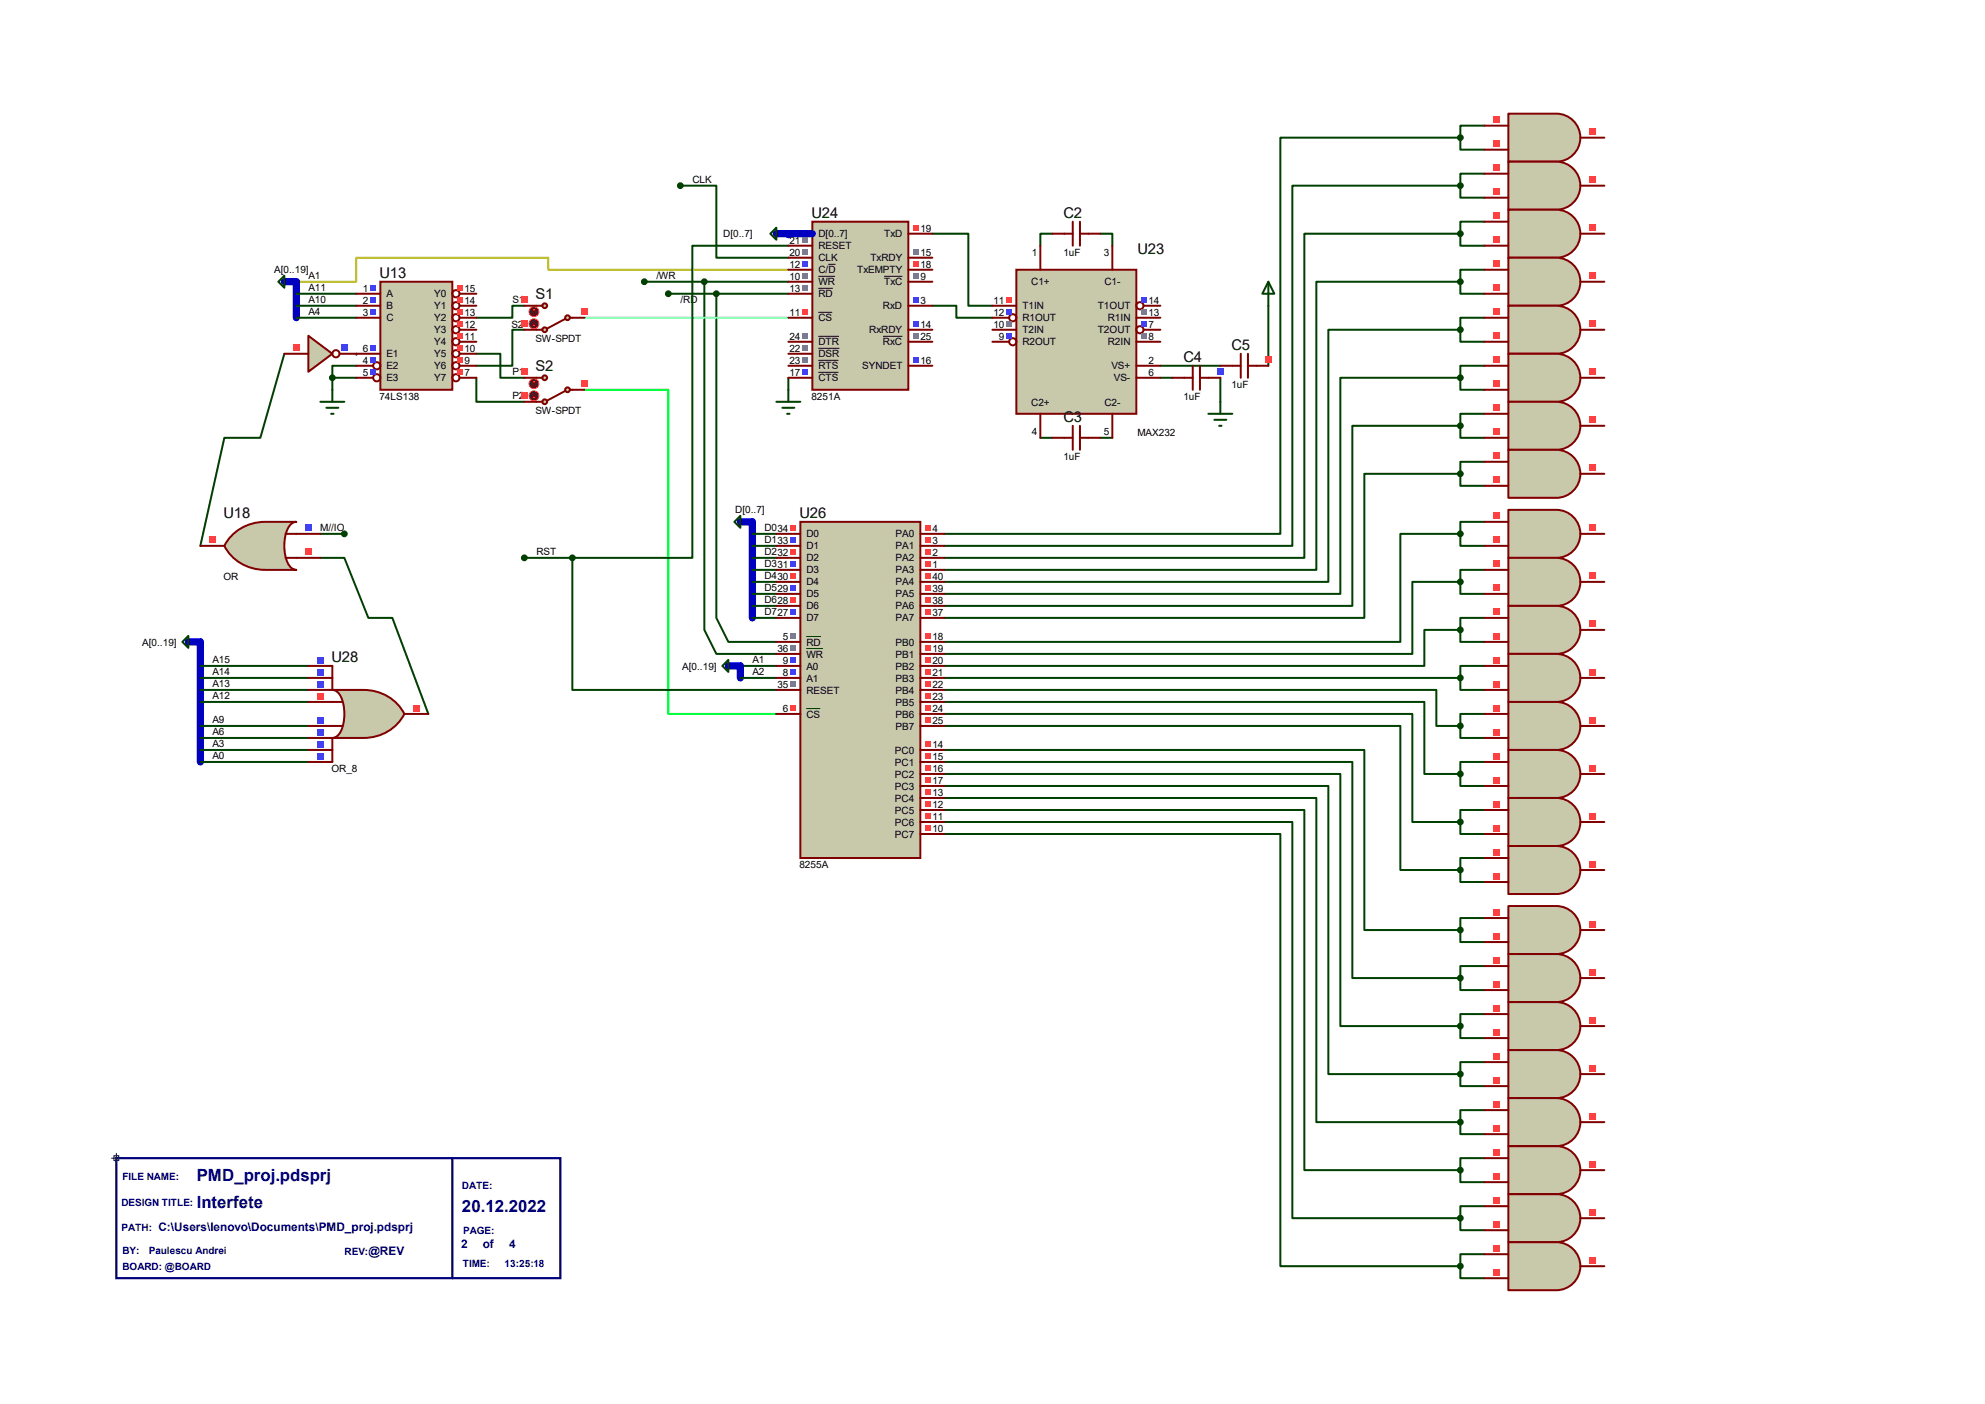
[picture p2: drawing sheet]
<svg xmlns="http://www.w3.org/2000/svg" width="420mm" height="297mm" viewBox="0 0 420 297" stroke-linecap="round" stroke-linejoin="round" font-family="sans-serif">
<path d="M62.7 59.6v7.6M42.4 148.5v5.1" fill="none" stroke="#0000c0" stroke-width="1.5"/>
<circle cx="166.9" cy="49.4" r=".76" fill="#0000c0"/>
<path d="M159.2 110.4v20.3M42.4 135.8v12.7M42.4 153.6v7.6M156.7 140.9v2.5" fill="none" stroke="#0000c0" stroke-width="1.5"/>
<g fill="none" stroke="#004000" stroke-width=".42">
<path d="M222.7 49.4h-2.5v2.6M232.9 49.4h2.5v2.6M220.2 92.6h2.5M232.9 92.6h2.5M159.2 112.9h5.1M159.2 115.5h5.1M159.2 118h5.1M159.2 130.7h5.1M159.2 128.2h5.1M159.2 125.6h5.1M159.2 123.1h5.1M159.2 120.6h5.1"/>
<path d="M156.7 143.4h7.6"/>
</g>
<circle cx="156.7" cy="140.9" r=".21" fill="#004000"/>
<g fill="none" stroke="#004000" stroke-width=".42">
<path d="M136.4 59.6h30.5M149.1 59.6v73.7l2.5 5h12.7M197.3 49.4h7.7v15.3h5M141.5 62.1h25.4M151.6 62.1v68.6l2.6 5.1h10.1M166.9 79.9v2.6M197.3 64.7h5.1v2.5h7.6M245.6 79.9h2.5M245.6 77.4h12.7M258.3 79.9v5.1M268.5 64.7v12.7M67.8 118h5.1l5.1 12.7h5l7.7 20.3"/>
<path d="M67.8 112.9h5.1M42.4 140.9h22.9M42.4 143.4h22.9M42.4 146h22.9M42.4 148.5h22.9M42.4 153.6h22.9M42.4 156.1h22.9M42.4 158.7h22.9M156.7 140.9h7.6M42.4 161.2h22.9"/>
</g>
<path d="M123.7 67.2h43.2" fill="none" stroke="#0ff" stroke-width=".42"/>
<path d="M123.7 82.5h17.8v68.5h22.8" fill="none" stroke="#0f0" stroke-width=".42"/>
<circle cx="62.7" cy="59.6" r=".21" fill="#004000"/>
<path d="M166.9 57.1h-50.8v-2.6h-40.7v5.1h-12.7" fill="none" stroke="#c0c000" stroke-width=".42"/>
<g fill="none" stroke="#004000" stroke-width=".42">
<path d="M309.1 29.1h-38.1v83.8h-71.1M309.1 29.1v2.6h5.1M309.1 39.3h-35.6v76.2h-73.6M309.1 39.3v2.5h5.1M314.2 26.6h-5.1v2.5M314.2 36.7h-5.1v2.6M309.1 49.4h-33v68.6h-76.2M309.1 49.4v2.6h5.1M309.1 59.6h-30.5v61h-78.7M309.1 59.6v2.5h5.1M314.2 46.9h-5.1v2.5M314.2 57.1h-5.1v2.5"/>
<path d="M60.2 74.8l-5.1 17.8h-7.6l-5.1 22.9M62.7 62.1h12.7M62.7 64.7h12.7M62.7 67.2h12.7M309.1 69.8h-27.9v53.3h-81.3M309.1 69.8v2.5h5.1M309.1 79.9h-25.4v45.7h-83.8M309.1 79.9v2.6h5.1M314.2 67.2h-5.1v2.6M314.2 77.4h-5.1v2.5M309.1 90.1h-22.9v38.1h-86.3M309.1 90.1v2.5h5.1"/>
<path d="M314.2 87.5h-5.1v2.6M314.2 97.7h-5.1v2.5M309.1 100.2h-20.3v30.5h-88.9M309.1 100.2v2.6h5.1M309.1 112.9h-12.7v22.9h-96.5M309.1 112.9v2.6h5.1M314.2 110.4h-5.1v2.5M309.1 123.1h-10.2v15.2h-99M309.1 123.1v2.5h5.1M309.1 133.3h-7.6v7.6h-101.6M309.1 133.3v2.5h5.1M314.2 120.6h-5.1v2.5"/>
<path d="M314.2 130.7h-5.1v2.6M199.9 146h104.1v7.6h5.1M199.9 148.5h101.6v15.2h7.6M199.9 151h99v22.9h10.2M199.9 153.6h96.5v30.5h12.7M199.9 158.7h88.9v38.1h20.3M199.9 143.4h109.2M309.1 143.4v2.6h5.1M309.1 153.6v2.5h5.1M314.2 140.9h-5.1v2.5M314.2 151h-5.1v2.6M199.9 161.2h86.3v45.7h22.9"/>
<path d="M199.9 163.7h83.8v53.4h25.4M199.9 166.3h81.3v60.9h27.9M199.9 168.8h78.7v68.6h30.5M199.9 171.4h76.2v76.2h33M199.9 173.9h73.6v83.8h35.6M199.9 176.4h71.1v91.5h38.1M309.1 163.7v2.6h5.1M309.1 173.9v2.5h5.1M314.2 161.2h-5.1v2.5M314.2 171.4h-5.1v2.5M309.1 184.1v2.5h5.1M309.1 196.8v2.5h5.1"/>
<path d="M314.2 181.5h-5.1v2.6M314.2 194.2h-5.1v2.6M309.1 206.9v2.6h5.1M309.1 217.1v2.5h5.1M314.2 204.4h-5.1v2.5M314.2 214.5h-5.1v2.6M309.1 227.2v2.6h5.1M309.1 237.4v2.5h5.1M314.2 224.7h-5.1v2.5M314.2 234.9h-5.1v2.5M309.1 247.6v2.5h5.1M309.1 257.7v2.6h5.1"/>
<path d="M314.2 245h-5.1v2.6M314.2 255.2h-5.1v2.5M309.1 267.9v2.5h5.1M314.2 265.3h-5.1v2.6"/>
</g>
<circle cx="75.4" cy="74.8" r=".21" fill="#004000"/>
<path d="M144 39.3h7.6v15.2h15.3M166.9 52h-20.4v66h-25.4M70.3 79.9h5.1M70.3 79.9v2.6M75.4 77.4h-5.1v2.5M100.8 74.8h5.1v5.1h5.1M100.8 79.9v5.1h10.2M111 64.7h-2.6v2.5h-7.6M111 69.8h-2.6v7.6h-7.6M111 118h10.1M121.1 118v28h43.2" fill="none" stroke="#004000" stroke-width=".42"/>
<path d="M215.1 57.1h25.4v30.4h-25.4z" fill="#c8c8aa"/>
<g fill="none" stroke="#800000" stroke-width=".42">
<path d="M215.1 57.1h25.4v30.4h-25.4zM220.2 52v5.1M235.4 52v5.1M210 64.7h5.1M210 67.2h3.6M210 69.8h5.1M210 72.3h3.6M240.5 67.2h5.1M240.5 72.3h5.1M240.5 77.4h5.1M240.5 79.9h5.1M242.1 64.7h3.5"/>
<path d="M242.1 69.8h3.5M220.2 87.5v5.1M235.4 87.5v5.1"/>
<circle cx="214.4" cy="72.3" r=".76"/>
<circle cx="214.4" cy="67.2" r=".76"/>
<circle cx="241.3" cy="64.7" r=".76"/>
<circle cx="241.3" cy="69.8" r=".76"/>
</g>
<path d="M213 62.9h1v1.1h-1z" fill="#ff4040"/>
<path d="M213 65.4h1v1.1h-1z" fill="#4040ff"/>
<path d="M213 68h1v1h-1z" fill="#808080"/>
<g fill="#4040ff">
<path d="M213 70.5h1v1.1h-1z"/>
<path d="M241.7 62.9h1v1.1h-1z"/>
</g>
<path d="M241.7 65.4h1v1.1h-1z" fill="#808080"/>
<path d="M241.7 68h1v1h-1z" fill="#4040ff"/>
<path d="M241.7 70.5h1v1.1h-1z" fill="#808080"/>
<path d="M222.7 49.4h4.4M227.1 46.9v5.1M228.6 46.9v5.1M228.6 49.4h4.3M222.7 92.6h4.4M227.1 90.1v5.1M228.6 90.1v5.1M228.6 92.6h4.3" fill="none" stroke="#800000" stroke-width=".42"/>
<path d="M164.3 85h5.1M165.6 86.3h2.5M166.6 87.5h.5M166.9 82.5v2.5" fill="none" stroke="#004000" stroke-width=".42"/>
<path d="M169.4 110.4h25.4v71.1h-25.4z" fill="#c8c8aa"/>
<g fill="none" stroke="#800000" stroke-width=".42">
<path d="M164.3 112.9h5.1M164.3 115.5h5.1M164.3 118h5.1M169.4 110.4h25.4v71.1h-25.4zM194.8 112.9h5.1M194.8 115.5h5.1M194.8 118h5.1M164.3 120.6h5.1M164.3 123.1h5.1M164.3 125.6h5.1M164.3 128.2h5.1M164.3 130.7h5.1"/>
<path d="M164.3 135.8h5.1M164.3 138.3h5.1M194.8 120.6h5.1M194.8 123.1h5.1M194.8 125.6h5.1M194.8 128.2h5.1M194.8 130.7h5.1M194.8 135.8h5.1M194.8 138.3h5.1M164.3 140.9h5.1M164.3 143.4h5.1M164.3 146h5.1"/>
<path d="M164.3 151h5.1M194.8 140.9h5.1M194.8 143.4h5.1M194.8 146h5.1M194.8 151h5.1M194.8 148.5h5.1M194.8 153.6h5.1M194.8 158.7h5.1M194.8 161.2h5.1M194.8 163.7h5.1M194.8 166.3h5.1M194.8 168.8h5.1"/>
<path d="M194.8 171.4h5.1M194.8 173.9h5.1M194.8 176.4h5.1"/>
</g>
<path d="M170.7 134.7h3M170.7 137.2h3.5M170.7 149.9h2.9" fill="none" stroke="#000" stroke-width=".21"/>
<path d="M167.2 111.2h1.1v1h-1.1z" fill="#ff4040"/>
<path d="M167.2 113.7h1.1v1.1h-1.1z" fill="#4040ff"/>
<path d="M167.2 116.2h1.1v1.1h-1.1z" fill="#ff4040"/>
<path d="M167.2 118.8h1.1v1h-1.1z" fill="#4040ff"/>
<path d="M167.2 121.3h1.1v1.1h-1.1z" fill="#ff4040"/>
<path d="M167.2 123.9h1.1v1h-1.1z" fill="#4040ff"/>
<path d="M167.2 126.4h1.1v1.1h-1.1z" fill="#ff4040"/>
<path d="M167.2 128.9h1.1v1.1h-1.1z" fill="#4040ff"/>
<g fill="#808080">
<path d="M167.2 134h1.1v1.1h-1.1z"/>
<path d="M167.2 136.6h1.1v1h-1.1z"/>
</g>
<g fill="#4040ff">
<path d="M167.2 139.1h1.1v1.1h-1.1z"/>
<path d="M167.2 141.6h1.1v1.1h-1.1z"/>
</g>
<path d="M167.2 144.2h1.1v1h-1.1z" fill="#808080"/>
<g fill="#ff4040">
<path d="M167.2 149.3h1.1v1h-1.1z"/>
<path d="M195.9 111.2h1.1v1h-1.1z"/>
<path d="M195.9 113.7h1.1v1.1h-1.1z"/>
<path d="M195.9 116.2h1.1v1.1h-1.1z"/>
<path d="M195.9 118.8h1.1v1h-1.1z"/>
<path d="M195.9 121.3h1.1v1.1h-1.1z"/>
<path d="M195.9 123.9h1.1v1h-1.1z"/>
<path d="M195.9 126.4h1.1v1.1h-1.1z"/>
<path d="M195.9 128.9h1.1v1.1h-1.1z"/>
<path d="M195.9 134h1.1v1.1h-1.1z"/>
<path d="M195.9 136.6h1.1v1h-1.1z"/>
<path d="M195.9 139.1h1.1v1.1h-1.1z"/>
<path d="M195.9 141.6h1.1v1.1h-1.1z"/>
<path d="M195.9 144.2h1.1v1h-1.1z"/>
<path d="M195.9 146.7h1.1v1.1h-1.1z"/>
<path d="M195.9 149.3h1.1v1h-1.1z"/>
<path d="M195.9 151.8h1.1v1.1h-1.1z"/>
<path d="M195.9 156.9h1.1v1h-1.1z"/>
<path d="M195.9 159.4h1.1v1.1h-1.1z"/>
<path d="M195.9 162h1.1v1h-1.1z"/>
<path d="M195.9 164.5h1.1v1.1h-1.1z"/>
<path d="M195.9 167h1.1v1.1h-1.1z"/>
<path d="M195.9 169.6h1.1v1h-1.1z"/>
<path d="M195.9 172.1h1.1v1.1h-1.1z"/>
<path d="M195.9 174.7h1.1v1h-1.1z"/>
</g>
<path d="M156.7 110.4h2.5M154.2 140.9h2.5" fill="none" stroke="#0000c0" stroke-width="1.5"/>
<path d="M155.4 110.4l1.3-1.3v2.6zM152.9 140.9l1.3-1.3v2.6z" fill="none" stroke="#004000" stroke-width=".42"/>
<path d="M70.3 148.5h2.3M70.3 153.6h2.3M70.3 140.9v5.1M70.3 156.1v5.1" fill="none" stroke="#800000" stroke-width=".42"/>
<path d="M70.3 146h6.7a9.5 9.5 0 0 1 8.6 5 9.5 9.5 0 0 1-8.6 5.1h-6.7a2.51 2.51 0 0 0 2.2-2.2 9.1 9.1 0 0 0-.7-7.1l-.9-.7z" fill="#c8c8aa"/>
<path d="M65.3 140.9h5M65.3 143.4h5M65.3 146h5M65.3 148.5h5M65.3 153.6h5M65.3 156.1h5M65.3 158.7h5M70.3 146h6.7a9.5 9.5 0 0 1 8.6 5 9.5 9.5 0 0 1-8.6 5.1h-6.7a2.51 2.51 0 0 0 2.2-2.2 9.1 9.1 0 0 0-.7-7.1l-.9-.7zM85.6 151h5.1M65.3 161.2h5" fill="none" stroke="#800000" stroke-width=".42"/>
<g fill="#4040ff">
<path d="M67.2 139h1.3v1.3h-1.3z"/>
<path d="M67.2 141.5h1.3v1.3h-1.3z"/>
<path d="M67.2 144.1h1.3v1.3h-1.3z"/>
</g>
<g fill="#ff4040">
<path d="M87.5 149.1h1.3v1.4h-1.3z"/>
<path d="M67.2 146.6h1.3v1.3h-1.3z"/>
</g>
<g fill="#4040ff">
<path d="M67.2 151.7h1.3v1.3h-1.3z"/>
<path d="M67.2 154.2h1.3v1.3h-1.3z"/>
<path d="M67.2 156.8h1.3v1.3h-1.3z"/>
<path d="M67.2 159.3h1.3v1.3h-1.3z"/>
</g>
<path d="M164.3 49.4h2.6M39.9 135.8h2.5" fill="none" stroke="#0000c0" stroke-width="1.5"/>
<path d="M164.3 48.2v2.5l-1.2-1.3zM39.9 134.5v2.6l-1.3-1.3z" fill="none" stroke="#004000" stroke-width=".42"/>
<path d="M171.9 46.9h20.4v35.6h-20.4z" fill="#c8c8aa"/>
<g fill="none" stroke="#800000" stroke-width=".42">
<path d="M166.9 57.1h5M166.9 52h5M166.9 59.6h5M166.9 54.5h5M171.9 46.9h20.4v35.6h-20.4zM192.3 57.1h5M192.3 59.6h5M192.3 54.5h5M192.3 49.4h5M166.9 67.2h5M166.9 62.1h5M166.9 72.3h5"/>
<path d="M166.9 77.4h5M166.9 79.9h5M166.9 74.8h5M192.3 72.3h5M192.3 69.8h5M192.3 77.4h5M192.3 64.7h5"/>
</g>
<path d="M173.2 58.5h3.5M175.3 55.9h1.6M187.1 58.5h3.9M173.2 66.1h2.9M173.2 61h3.1M173.2 71.2h4.4M173.2 76.2h4.3M173.2 78.8h4.3M173.2 73.7h4.5M186.9 71.2h4.1" fill="none" stroke="#000" stroke-width=".21"/>
<path d="M166.9 49.4h5" fill="none" stroke="#0000c0" stroke-width="1.5"/>
<path d="M169.8 65.4h1v1.1h-1z" fill="#ff4040"/>
<path d="M169.8 55.3h1v1h-1z" fill="#4040ff"/>
<g fill="#808080">
<path d="M169.8 50.2h1v1.1h-1z"/>
<path d="M169.8 57.8h1v1.1h-1z"/>
<path d="M169.8 60.4h1v1h-1z"/>
<path d="M193.4 57.8h1.1v1.1h-1.1z"/>
<path d="M193.4 70.5h1.1v1.1h-1.1z"/>
</g>
<path d="M193.4 55.3h1.1v1h-1.1z" fill="#ff4040"/>
<path d="M169.8 52.7h1v1.1h-1z" fill="#808080"/>
<path d="M193.4 68h1.1v1h-1.1z" fill="#4040ff"/>
<g fill="#808080">
<path d="M169.8 75.6h1v1.1h-1z"/>
<path d="M169.8 70.5h1v1.1h-1z"/>
</g>
<path d="M193.4 62.9h1.1v1.1h-1.1z" fill="#4040ff"/>
<path d="M193.4 47.7h1.1v1h-1.1z" fill="#ff4040"/>
<path d="M169.8 78.1h1v1.1h-1z" fill="#4040ff"/>
<path d="M169.8 73.1h1v1h-1z" fill="#808080"/>
<path d="M193.4 75.6h1.1v1.1h-1.1z" fill="#4040ff"/>
<path d="M193.4 52.7h1.1v1.1h-1.1z" fill="#808080"/>
<path d="M49.3 113a9.8 9.8 0 0 1 6.8-2.6h6.6a2.51 2.51 0 0 0-2.1 2.3 9.1 9.1 0 0 0 .7 7l.9 .8 .5 .1h-6.6a9.5 9.5 0 0 1-8.6-5.1l.5-.9z" fill="#c8c8aa"/>
<path d="M42.4 115.5h5.1M49.3 113a9.8 9.8 0 0 1 6.8-2.6h6.6a2.51 2.51 0 0 0-2.1 2.3 9.1 9.1 0 0 0 .7 7l.9 .8 .5 .1h-6.6a9.5 9.5 0 0 1-8.6-5.1l.5-.9zM60.4 112.9h7.4M60.4 118h7.4" fill="none" stroke="#800000" stroke-width=".42"/>
<path d="M64.6 111h1.3v1.4h-1.3z" fill="#4040ff"/>
<g fill="#ff4040">
<path d="M64.6 116.1h1.3v1.3h-1.3z"/>
<path d="M44.3 113.6h1.3v1.3h-1.3z"/>
</g>
<circle cx="72.9" cy="112.9" r=".51" fill="#004000"/>
<g fill="none" stroke="#004000" stroke-width=".42">
<path d="M268.5 59.6l1.2 2.5h-2.5zM268.5 59.6v5.1M255.8 87.5h5M257 88.8h2.6M258.1 90.1h.5M258.3 85v2.5"/>
<circle cx="72.9" cy="112.9" r=".51"/>
</g>
<path d="M248.1 79.9h4.4M252.5 77.4v5.1M254 77.4v5.1M254 79.9h4.3" fill="none" stroke="#800000" stroke-width=".42"/>
<path d="M257.7 78h1.3v1.3h-1.3z" fill="#4040ff"/>
<path d="M258.3 77.4h4.3M262.6 74.8v5.1M264.1 74.8v5.1M264.1 77.4h4.4" fill="none" stroke="#800000" stroke-width=".42"/>
<path d="M267.8 75.5h1.3v1.3h-1.3z" fill="#ff4040"/>
<circle cx="136.4" cy="59.6" r=".51" fill="#004000"/>
<circle cx="136.4" cy="59.6" r=".51" fill="none" stroke="#004000" stroke-width=".42"/>
<circle cx="149.1" cy="59.6" r=".51" fill="#004000"/>
<circle cx="149.1" cy="59.6" r=".51" fill="none" stroke="#004000" stroke-width=".42"/>
<circle cx="141.5" cy="62.1" r=".51" fill="#004000"/>
<circle cx="141.5" cy="62.1" r=".51" fill="none" stroke="#004000" stroke-width=".42"/>
<circle cx="151.6" cy="62.1" r=".51" fill="#004000"/>
<g fill="none" stroke="#004000" stroke-width=".42">
<path d="M58.9 59.6l1.3-1.3v2.6z"/>
<circle cx="151.6" cy="62.1" r=".51"/>
</g>
<path d="M60.2 59.6h2.5" fill="none" stroke="#0000c0" stroke-width="1.5"/>
<circle cx="120.1" cy="67.2" r=".51" fill="#c8c8aa"/>
<g fill="none" stroke="#800000" stroke-width=".42">
<path d="M120.6 67.2h.5"/>
<circle cx="120.1" cy="67.2" r=".51"/>
</g>
<circle cx="115.3" cy="64.7" r=".51" fill="#c8c8aa"/>
<g fill="none" stroke="#800000" stroke-width=".42">
<path d="M113.5 64.7h1.3M119.6 67.5l-3.8 2"/>
<circle cx="115.3" cy="64.7" r=".51"/>
</g>
<circle cx="115.3" cy="69.8" r=".51" fill="#c8c8aa"/>
<g fill="none" stroke="#800000" stroke-width=".42">
<path d="M111 69.8h3.8M111 64.7h2.5M121.1 67.2h2.6"/>
<circle cx="115.3" cy="69.8" r=".51"/>
</g>
<circle cx="113" cy="68.5" r="1.02" fill="#400000"/>
<g fill="none" stroke="#f00" stroke-width=".21">
<path d="M112.8 68.7l.2 .3M113 68v1M113.3 68.7l-.3 .3"/>
<circle cx="113" cy="68.5" r="1.02"/>
</g>
<circle cx="113" cy="66" r="1.02" fill="#400000"/>
<g fill="none" stroke="#f00" stroke-width=".21">
<path d="M113 65.4l.3 .3M113 65.4l-.2 .3M113 65.4v1.1"/>
<circle cx="113" cy="66" r="1.02"/>
</g>
<g fill="#ff4040">
<path d="M123.1 65.3h1.3v1.3h-1.3z"/>
<path d="M110.4 62.8h1.3v1.3h-1.3z"/>
<path d="M110.4 67.9h1.3v1.3h-1.3z"/>
</g>
<circle cx="120.1" cy="82.5" r=".51" fill="#c8c8aa"/>
<g fill="none" stroke="#800000" stroke-width=".42">
<path d="M120.6 82.5h.5"/>
<circle cx="120.1" cy="82.5" r=".51"/>
</g>
<circle cx="115.3" cy="79.9" r=".51" fill="#c8c8aa"/>
<g fill="none" stroke="#800000" stroke-width=".42">
<path d="M113.5 79.9h1.3M119.6 82.7l-3.8 2.1"/>
<circle cx="115.3" cy="79.9" r=".51"/>
</g>
<circle cx="115.3" cy="85" r=".51" fill="#c8c8aa"/>
<g fill="none" stroke="#800000" stroke-width=".42">
<path d="M111 79.9h2.5M111 85h3.8M121.1 82.5h2.6"/>
<circle cx="115.3" cy="85" r=".51"/>
</g>
<circle cx="113" cy="83.7" r="1.02" fill="#400000"/>
<g fill="none" stroke="#f00" stroke-width=".21">
<path d="M112.8 84l.2 .2M113 83.2v1M113.3 84l-.3 .2"/>
<circle cx="113" cy="83.7" r="1.02"/>
</g>
<circle cx="113" cy="81.2" r="1.02" fill="#400000"/>
<g fill="none" stroke="#f00" stroke-width=".21">
<path d="M113 80.7l.3 .2M113 80.7l-.2 .2M113 80.7v1"/>
<circle cx="113" cy="81.2" r="1.02"/>
</g>
<g fill="#ff4040">
<path d="M123.1 80.6h1.3v1.3h-1.3z"/>
<path d="M110.4 78h1.3v1.3h-1.3z"/>
<path d="M110.4 83.1h1.3v1.3h-1.3z"/>
</g>
<path d="M67.8 85h5.1M69.1 86.3h2.5M70.1 87.5h.5M70.3 82.5v2.5" fill="none" stroke="#004000" stroke-width=".42"/>
<path d="M319.3 24h10.1a5.1 5.1 0 0 1 5.1 5.1 5.1 5.1 0 0 1-5.1 5.1h-10.1z" fill="#c8c8aa"/>
<path d="M314.2 26.6h5.1M314.2 31.7h5.1M319.3 24h10.1a5.1 5.1 0 0 1 5.1 5.1 5.1 5.1 0 0 1-5.1 5.1h-10.1zM334.5 29.1h5.1" fill="none" stroke="#800000" stroke-width=".42"/>
<g fill="#ff4040">
<path d="M316.1 24.7h1.3v1.3h-1.3z"/>
<path d="M316.1 29.8h1.3v1.3h-1.3z"/>
<path d="M336.4 27.2h1.3v1.3h-1.3z"/>
</g>
<path d="M319.3 34.2h10.1a5.1 5.1 0 0 1 5.1 5.1 5.1 5.1 0 0 1-5.1 5.1h-10.1z" fill="#c8c8aa"/>
<path d="M314.2 36.7h5.1M319.3 34.2h10.1a5.1 5.1 0 0 1 5.1 5.1 5.1 5.1 0 0 1-5.1 5.1h-10.1zM334.5 39.3h5.1M314.2 41.8h5.1" fill="none" stroke="#800000" stroke-width=".42"/>
<g fill="#ff4040">
<path d="M316.1 34.8h1.3v1.4h-1.3z"/>
<path d="M316.1 39.9h1.3v1.3h-1.3z"/>
<path d="M336.4 37.4h1.3v1.3h-1.3z"/>
</g>
<path d="M319.3 44.4h10.1a5.1 5.1 0 0 1 5.1 5 5.1 5.1 0 0 1-5.1 5.1h-10.1z" fill="#c8c8aa"/>
<path d="M314.2 46.9h5.1M314.2 52h5.1M319.3 44.4h10.1a5.1 5.1 0 0 1 5.1 5 5.1 5.1 0 0 1-5.1 5.1h-10.1zM334.5 49.4h5.1" fill="none" stroke="#800000" stroke-width=".42"/>
<g fill="#ff4040">
<path d="M316.1 45h1.3v1.3h-1.3z"/>
<path d="M316.1 50.1h1.3v1.3h-1.3z"/>
<path d="M336.4 47.5h1.3v1.4h-1.3z"/>
</g>
<path d="M319.3 54.5h10.1a5.1 5.1 0 0 1 5.1 5.1 5.1 5.1 0 0 1-5.1 5.1h-10.1z" fill="#c8c8aa"/>
<path d="M314.2 57.1h5.1M319.3 54.5h10.1a5.1 5.1 0 0 1 5.1 5.1 5.1 5.1 0 0 1-5.1 5.1h-10.1zM334.5 59.6h5.1M314.2 62.1h5.1" fill="none" stroke="#800000" stroke-width=".42"/>
<g fill="#ff4040">
<path d="M316.1 55.2h1.3v1.3h-1.3z"/>
<path d="M316.1 60.2h1.3v1.4h-1.3z"/>
<path d="M336.4 57.7h1.3v1.3h-1.3z"/>
</g>
<path d="M319.3 64.7h10.1a5.1 5.1 0 0 1 5.1 5.1 5.1 5.1 0 0 1-5.1 5h-10.1z" fill="#c8c8aa"/>
<path d="M314.2 67.2h5.1M314.2 72.3h5.1M319.3 64.7h10.1a5.1 5.1 0 0 1 5.1 5.1 5.1 5.1 0 0 1-5.1 5h-10.1zM334.5 69.8h5.1" fill="none" stroke="#800000" stroke-width=".42"/>
<g fill="#ff4040">
<path d="M316.1 65.3h1.3v1.3h-1.3z"/>
<path d="M316.1 70.4h1.3v1.3h-1.3z"/>
<path d="M336.4 67.9h1.3v1.3h-1.3z"/>
</g>
<path d="M319.3 74.8h10.1a5.1 5.1 0 0 1 5.1 5.1 5.1 5.1 0 0 1-5.1 5.1h-10.1z" fill="#c8c8aa"/>
<path d="M314.2 77.4h5.1M319.3 74.8h10.1a5.1 5.1 0 0 1 5.1 5.1 5.1 5.1 0 0 1-5.1 5.1h-10.1zM334.5 79.9h5.1M314.2 82.5h5.1" fill="none" stroke="#800000" stroke-width=".42"/>
<g fill="#ff4040">
<path d="M316.1 75.5h1.3v1.3h-1.3z"/>
<path d="M316.1 80.6h1.3v1.3h-1.3z"/>
<path d="M336.4 78h1.3v1.3h-1.3z"/>
</g>
<path d="M319.3 85h10.1a5.1 5.1 0 0 1 5.1 5.1 5.1 5.1 0 0 1-5.1 5.1h-10.1z" fill="#c8c8aa"/>
<path d="M314.2 87.5h5.1M314.2 92.6h5.1M319.3 85h10.1a5.1 5.1 0 0 1 5.1 5.1 5.1 5.1 0 0 1-5.1 5.1h-10.1zM334.5 90.1h5.1" fill="none" stroke="#800000" stroke-width=".42"/>
<g fill="#ff4040">
<path d="M316.1 85.6h1.3v1.4h-1.3z"/>
<path d="M316.1 90.7h1.3v1.3h-1.3z"/>
<path d="M336.4 88.2h1.3v1.3h-1.3z"/>
</g>
<path d="M319.3 95.2h10.1a5.1 5.1 0 0 1 5.1 5 5.1 5.1 0 0 1-5.1 5.1h-10.1z" fill="#c8c8aa"/>
<path d="M314.2 97.7h5.1M319.3 95.2h10.1a5.1 5.1 0 0 1 5.1 5 5.1 5.1 0 0 1-5.1 5.1h-10.1zM314.2 102.8h5.1M334.5 100.2h5.1" fill="none" stroke="#800000" stroke-width=".42"/>
<g fill="#ff4040">
<path d="M316.1 95.8h1.3v1.3h-1.3z"/>
<path d="M316.1 100.9h1.3v1.3h-1.3z"/>
<path d="M336.4 98.3h1.3v1.4h-1.3z"/>
</g>
<path d="M319.3 107.9h10.1a5.1 5.1 0 0 1 5.1 5 5.1 5.1 0 0 1-5.1 5.1h-10.1z" fill="#c8c8aa"/>
<path d="M314.2 110.4h5.1M314.2 115.5h5.1M319.3 107.9h10.1a5.1 5.1 0 0 1 5.1 5 5.1 5.1 0 0 1-5.1 5.1h-10.1zM334.5 112.9h5.1" fill="none" stroke="#800000" stroke-width=".42"/>
<g fill="#ff4040">
<path d="M316.1 108.5h1.3v1.3h-1.3z"/>
<path d="M316.1 113.6h1.3v1.3h-1.3z"/>
<path d="M336.4 111h1.3v1.4h-1.3z"/>
</g>
<path d="M319.3 118h10.1a5.1 5.1 0 0 1 5.1 5.1 5.1 5.1 0 0 1-5.1 5.1h-10.1z" fill="#c8c8aa"/>
<path d="M319.3 118h10.1a5.1 5.1 0 0 1 5.1 5.1 5.1 5.1 0 0 1-5.1 5.1h-10.1zM314.2 120.6h5.1M314.2 125.6h5.1M334.5 123.1h5.1" fill="none" stroke="#800000" stroke-width=".42"/>
<g fill="#ff4040">
<path d="M316.1 118.7h1.3v1.3h-1.3z"/>
<path d="M316.1 123.7h1.3v1.4h-1.3z"/>
<path d="M336.4 121.2h1.3v1.3h-1.3z"/>
</g>
<path d="M319.3 128.2h10.1a5.1 5.1 0 0 1 5.1 5.1 5.1 5.1 0 0 1-5.1 5h-10.1z" fill="#c8c8aa"/>
<path d="M314.2 130.7h5.1M314.2 135.8h5.1M319.3 128.2h10.1a5.1 5.1 0 0 1 5.1 5.1 5.1 5.1 0 0 1-5.1 5h-10.1zM334.5 133.3h5.1" fill="none" stroke="#800000" stroke-width=".42"/>
<g fill="#ff4040">
<path d="M316.1 128.8h1.3v1.3h-1.3z"/>
<path d="M316.1 133.9h1.3v1.3h-1.3z"/>
<path d="M336.4 131.4h1.3v1.3h-1.3z"/>
</g>
<path d="M319.3 138.3h10.1a5.1 5.1 0 0 1 5.1 5.1 5.1 5.1 0 0 1-5.1 5.1h-10.1z" fill="#c8c8aa"/>
<path d="M319.3 138.3h10.1a5.1 5.1 0 0 1 5.1 5.1 5.1 5.1 0 0 1-5.1 5.1h-10.1zM314.2 140.9h5.1M314.2 146h5.1M334.5 143.4h5.1" fill="none" stroke="#800000" stroke-width=".42"/>
<g fill="#ff4040">
<path d="M316.1 139h1.3v1.3h-1.3z"/>
<path d="M316.1 144.1h1.3v1.3h-1.3z"/>
<path d="M336.4 141.5h1.3v1.3h-1.3z"/>
</g>
<path d="M319.3 148.5h10.1a5.1 5.1 0 0 1 5.1 5.1 5.1 5.1 0 0 1-5.1 5.1h-10.1z" fill="#c8c8aa"/>
<path d="M314.2 151h5.1M314.2 156.1h5.1M319.3 148.5h10.1a5.1 5.1 0 0 1 5.1 5.1 5.1 5.1 0 0 1-5.1 5.1h-10.1zM334.5 153.6h5.1" fill="none" stroke="#800000" stroke-width=".42"/>
<g fill="#ff4040">
<path d="M316.1 149.1h1.3v1.4h-1.3z"/>
<path d="M316.1 154.2h1.3v1.3h-1.3z"/>
<path d="M336.4 151.7h1.3v1.3h-1.3z"/>
</g>
<path d="M319.3 158.7h10.1a5.1 5.1 0 0 1 5.1 5 5.1 5.1 0 0 1-5.1 5.1h-10.1z" fill="#c8c8aa"/>
<path d="M319.3 158.7h10.1a5.1 5.1 0 0 1 5.1 5 5.1 5.1 0 0 1-5.1 5.1h-10.1zM314.2 161.2h5.1M314.2 166.3h5.1M334.5 163.7h5.1" fill="none" stroke="#800000" stroke-width=".42"/>
<g fill="#ff4040">
<path d="M316.1 159.3h1.3v1.3h-1.3z"/>
<path d="M316.1 164.4h1.3v1.3h-1.3z"/>
<path d="M336.4 161.8h1.3v1.4h-1.3z"/>
</g>
<path d="M319.3 168.8h10.1a5.1 5.1 0 0 1 5.1 5.1 5.1 5.1 0 0 1-5.1 5.1h-10.1z" fill="#c8c8aa"/>
<path d="M314.2 171.4h5.1M314.2 176.4h5.1M319.3 168.8h10.1a5.1 5.1 0 0 1 5.1 5.1 5.1 5.1 0 0 1-5.1 5.1h-10.1zM334.5 173.9h5.1" fill="none" stroke="#800000" stroke-width=".42"/>
<g fill="#ff4040">
<path d="M316.1 169.5h1.3v1.3h-1.3z"/>
<path d="M316.1 174.5h1.3v1.4h-1.3z"/>
<path d="M336.4 172h1.3v1.3h-1.3z"/>
</g>
<path d="M319.3 179h10.1a5.1 5.1 0 0 1 5.1 5.1 5.1 5.1 0 0 1-5.1 5h-10.1z" fill="#c8c8aa"/>
<path d="M319.3 179h10.1a5.1 5.1 0 0 1 5.1 5.1 5.1 5.1 0 0 1-5.1 5h-10.1zM314.2 181.5h5.1M314.2 186.6h5.1M334.5 184.1h5.1" fill="none" stroke="#800000" stroke-width=".42"/>
<g fill="#ff4040">
<path d="M316.1 179.6h1.3v1.3h-1.3z"/>
<path d="M316.1 184.7h1.3v1.3h-1.3z"/>
<path d="M336.4 182.2h1.3v1.3h-1.3z"/>
</g>
<path d="M319.3 191.7h10.1a5.1 5.1 0 0 1 5.1 5.1 5.1 5.1 0 0 1-5.1 5h-10.1z" fill="#c8c8aa"/>
<path d="M314.2 194.2h5.1M314.2 199.3h5.1M319.3 191.7h10.1a5.1 5.1 0 0 1 5.1 5.1 5.1 5.1 0 0 1-5.1 5h-10.1zM334.5 196.8h5.1" fill="none" stroke="#800000" stroke-width=".42"/>
<g fill="#ff4040">
<path d="M316.1 192.3h1.3v1.3h-1.3z"/>
<path d="M316.1 197.4h1.3v1.3h-1.3z"/>
<path d="M336.4 194.9h1.3v1.3h-1.3z"/>
</g>
<path d="M319.3 201.8h10.1a5.1 5.1 0 0 1 5.1 5.1 5.1 5.1 0 0 1-5.1 5.1h-10.1z" fill="#c8c8aa"/>
<path d="M314.2 204.4h5.1M314.2 209.5h5.1M319.3 201.8h10.1a5.1 5.1 0 0 1 5.1 5.1 5.1 5.1 0 0 1-5.1 5.1h-10.1zM334.5 206.9h5.1" fill="none" stroke="#800000" stroke-width=".42"/>
<g fill="#ff4040">
<path d="M316.1 202.5h1.3v1.3h-1.3z"/>
<path d="M316.1 207.6h1.3v1.3h-1.3z"/>
<path d="M336.4 205h1.3v1.3h-1.3z"/>
</g>
<path d="M319.3 212h10.1a5.1 5.1 0 0 1 5.1 5.1 5.1 5.1 0 0 1-5.1 5.1h-10.1z" fill="#c8c8aa"/>
<path d="M314.2 214.5h5.1M314.2 219.6h5.1M319.3 212h10.1a5.1 5.1 0 0 1 5.1 5.1 5.1 5.1 0 0 1-5.1 5.1h-10.1zM334.5 217.1h5.1" fill="none" stroke="#800000" stroke-width=".42"/>
<g fill="#ff4040">
<path d="M316.1 212.6h1.3v1.4h-1.3z"/>
<path d="M316.1 217.7h1.3v1.3h-1.3z"/>
<path d="M336.4 215.2h1.3v1.3h-1.3z"/>
</g>
<path d="M319.3 222.2h10.1a5.1 5.1 0 0 1 5.1 5 5.1 5.1 0 0 1-5.1 5.1h-10.1z" fill="#c8c8aa"/>
<path d="M314.2 224.7h5.1M314.2 229.8h5.1M319.3 222.2h10.1a5.1 5.1 0 0 1 5.1 5 5.1 5.1 0 0 1-5.1 5.1h-10.1zM334.5 227.2h5.1" fill="none" stroke="#800000" stroke-width=".42"/>
<g fill="#ff4040">
<path d="M316.1 222.8h1.3v1.3h-1.3z"/>
<path d="M316.1 227.9h1.3v1.3h-1.3z"/>
<path d="M336.4 225.3h1.3v1.4h-1.3z"/>
</g>
<path d="M319.3 232.3h10.1a5.1 5.1 0 0 1 5.1 5.1 5.1 5.1 0 0 1-5.1 5.1h-10.1z" fill="#c8c8aa"/>
<path d="M314.2 234.9h5.1M314.2 239.9h5.1M319.3 232.3h10.1a5.1 5.1 0 0 1 5.1 5.1 5.1 5.1 0 0 1-5.1 5.1h-10.1zM334.5 237.4h5.1" fill="none" stroke="#800000" stroke-width=".42"/>
<g fill="#ff4040">
<path d="M316.1 233h1.3v1.3h-1.3z"/>
<path d="M316.1 238h1.3v1.4h-1.3z"/>
<path d="M336.4 235.5h1.3v1.3h-1.3z"/>
</g>
<path d="M319.3 242.5h10.1a5.1 5.1 0 0 1 5.1 5.1 5.1 5.1 0 0 1-5.1 5h-10.1z" fill="#c8c8aa"/>
<path d="M314.2 245h5.1M314.2 250.1h5.1M319.3 242.5h10.1a5.1 5.1 0 0 1 5.1 5.1 5.1 5.1 0 0 1-5.1 5h-10.1zM334.5 247.6h5.1" fill="none" stroke="#800000" stroke-width=".42"/>
<g fill="#ff4040">
<path d="M316.1 243.1h1.3v1.3h-1.3z"/>
<path d="M316.1 248.2h1.3v1.3h-1.3z"/>
<path d="M336.4 245.7h1.3v1.3h-1.3z"/>
</g>
<path d="M319.3 252.6h10.1a5.1 5.1 0 0 1 5.1 5.1 5.1 5.1 0 0 1-5.1 5.1h-10.1z" fill="#c8c8aa"/>
<path d="M314.2 255.2h5.1M319.3 252.6h10.1a5.1 5.1 0 0 1 5.1 5.1 5.1 5.1 0 0 1-5.1 5.1h-10.1zM334.5 257.7h5.1M314.2 260.3h5.1" fill="none" stroke="#800000" stroke-width=".42"/>
<g fill="#ff4040">
<path d="M316.1 253.3h1.3v1.3h-1.3z"/>
<path d="M316.1 258.4h1.3v1.3h-1.3z"/>
<path d="M336.4 255.8h1.3v1.3h-1.3z"/>
</g>
<path d="M319.3 262.8h10.1a5.1 5.1 0 0 1 5.1 5.1 5.1 5.1 0 0 1-5.1 5.1h-10.1z" fill="#c8c8aa"/>
<path d="M314.2 265.3h5.1M314.2 270.4h5.1M319.3 262.8h10.1a5.1 5.1 0 0 1 5.1 5.1 5.1 5.1 0 0 1-5.1 5.1h-10.1zM334.5 267.9h5.1" fill="none" stroke="#800000" stroke-width=".42"/>
<g fill="#ff4040">
<path d="M316.1 263.4h1.3v1.4h-1.3z"/>
<path d="M316.1 268.5h1.3v1.3h-1.3z"/>
<path d="M336.4 266h1.3v1.3h-1.3z"/>
</g>
<circle cx="309.1" cy="29.1" r=".51" fill="#004000"/>
<circle cx="309.1" cy="29.1" r=".51" fill="none" stroke="#004000" stroke-width=".42"/>
<circle cx="309.1" cy="39.3" r=".51" fill="#004000"/>
<circle cx="309.1" cy="39.3" r=".51" fill="none" stroke="#004000" stroke-width=".42"/>
<circle cx="309.1" cy="49.4" r=".51" fill="#004000"/>
<circle cx="309.1" cy="49.4" r=".51" fill="none" stroke="#004000" stroke-width=".42"/>
<circle cx="309.1" cy="59.6" r=".51" fill="#004000"/>
<circle cx="309.1" cy="59.6" r=".51" fill="none" stroke="#004000" stroke-width=".42"/>
<circle cx="309.1" cy="69.8" r=".51" fill="#004000"/>
<circle cx="309.1" cy="69.8" r=".51" fill="none" stroke="#004000" stroke-width=".42"/>
<circle cx="309.1" cy="79.9" r=".51" fill="#004000"/>
<circle cx="309.1" cy="79.9" r=".51" fill="none" stroke="#004000" stroke-width=".42"/>
<circle cx="309.1" cy="90.1" r=".51" fill="#004000"/>
<circle cx="309.1" cy="90.1" r=".51" fill="none" stroke="#004000" stroke-width=".42"/>
<circle cx="309.1" cy="100.2" r=".51" fill="#004000"/>
<circle cx="309.1" cy="100.2" r=".51" fill="none" stroke="#004000" stroke-width=".42"/>
<circle cx="309.1" cy="112.9" r=".51" fill="#004000"/>
<circle cx="309.1" cy="112.9" r=".51" fill="none" stroke="#004000" stroke-width=".42"/>
<circle cx="309.1" cy="123.1" r=".51" fill="#004000"/>
<circle cx="309.1" cy="123.1" r=".51" fill="none" stroke="#004000" stroke-width=".42"/>
<circle cx="309.1" cy="133.3" r=".51" fill="#004000"/>
<circle cx="309.1" cy="133.3" r=".51" fill="none" stroke="#004000" stroke-width=".42"/>
<circle cx="309.1" cy="143.4" r=".51" fill="#004000"/>
<circle cx="309.1" cy="143.4" r=".51" fill="none" stroke="#004000" stroke-width=".42"/>
<circle cx="309.1" cy="153.6" r=".51" fill="#004000"/>
<circle cx="309.1" cy="153.6" r=".51" fill="none" stroke="#004000" stroke-width=".42"/>
<circle cx="309.1" cy="163.7" r=".51" fill="#004000"/>
<circle cx="309.1" cy="163.7" r=".51" fill="none" stroke="#004000" stroke-width=".42"/>
<circle cx="309.1" cy="173.9" r=".51" fill="#004000"/>
<circle cx="309.1" cy="173.9" r=".51" fill="none" stroke="#004000" stroke-width=".42"/>
<circle cx="309.1" cy="184.1" r=".51" fill="#004000"/>
<circle cx="309.1" cy="184.1" r=".51" fill="none" stroke="#004000" stroke-width=".42"/>
<circle cx="309.1" cy="196.8" r=".51" fill="#004000"/>
<circle cx="309.1" cy="196.8" r=".51" fill="none" stroke="#004000" stroke-width=".42"/>
<circle cx="309.1" cy="206.9" r=".51" fill="#004000"/>
<circle cx="309.1" cy="206.9" r=".51" fill="none" stroke="#004000" stroke-width=".42"/>
<circle cx="309.1" cy="217.1" r=".51" fill="#004000"/>
<circle cx="309.1" cy="217.1" r=".51" fill="none" stroke="#004000" stroke-width=".42"/>
<circle cx="309.1" cy="227.2" r=".51" fill="#004000"/>
<circle cx="309.1" cy="227.2" r=".51" fill="none" stroke="#004000" stroke-width=".42"/>
<circle cx="309.1" cy="237.4" r=".51" fill="#004000"/>
<circle cx="309.1" cy="237.4" r=".51" fill="none" stroke="#004000" stroke-width=".42"/>
<circle cx="309.1" cy="247.6" r=".51" fill="#004000"/>
<circle cx="309.1" cy="247.6" r=".51" fill="none" stroke="#004000" stroke-width=".42"/>
<circle cx="309.1" cy="257.7" r=".51" fill="#004000"/>
<circle cx="309.1" cy="257.7" r=".51" fill="none" stroke="#004000" stroke-width=".42"/>
<circle cx="309.1" cy="267.9" r=".51" fill="#004000"/>
<circle cx="309.1" cy="267.9" r=".51" fill="none" stroke="#004000" stroke-width=".42"/>
<path d="M65.3 71l5 3.8-5 3.9z" fill="#c8c8aa"/>
<g fill="none" stroke="#800000" stroke-width=".42">
<path d="M60.2 74.8h5.1M65.3 71l5 3.8-5 3.9zM71.9 74.8h3.5"/>
<circle cx="71.1" cy="74.8" r=".76"/>
</g>
<path d="M72.3 72.9h1.3v1.4h-1.3z" fill="#4040ff"/>
<path d="M62.1 72.9h1.3v1.4h-1.3z" fill="#ff4040"/>
<path d="M80.5 59.6h15.2v22.9h-15.2z" fill="#c8c8aa"/>
<g fill="none" stroke="#800000" stroke-width=".42">
<path d="M80.5 59.6h15.2v22.9h-15.2zM75.4 62.1h5.1M75.4 64.7h5.1M75.4 67.2h5.1M75.4 74.8h5.1M75.4 77.4h3.6M75.4 79.9h3.6M97.3 62.1h3.5M97.3 64.7h3.5M97.3 67.2h3.5M97.3 74.8h3.5M97.3 77.4h3.5"/>
<path d="M97.3 79.9h3.5M97.3 69.8h3.5M97.3 72.3h3.5"/>
<circle cx="79.7" cy="79.9" r=".76"/>
<circle cx="79.7" cy="77.4" r=".76"/>
<circle cx="96.5" cy="72.3" r=".76"/>
<circle cx="96.5" cy="64.7" r=".76"/>
<circle cx="96.5" cy="79.9" r=".76"/>
<circle cx="96.5" cy="74.8" r=".76"/>
<circle cx="96.5" cy="67.2" r=".76"/>
<circle cx="96.5" cy="62.1" r=".76"/>
<circle cx="96.5" cy="69.8" r=".76"/>
<circle cx="96.5" cy="77.4" r=".76"/>
</g>
<g fill="#4040ff">
<path d="M78.3 60.4h1.1v1h-1.1z"/>
<path d="M78.3 62.9h1.1v1.1h-1.1z"/>
<path d="M78.3 65.4h1.1v1.1h-1.1z"/>
<path d="M78.3 73.1h1.1v1h-1.1z"/>
<path d="M78.3 75.6h1.1v1.1h-1.1z"/>
<path d="M78.3 78.1h1.1v1.1h-1.1z"/>
</g>
<g fill="#ff4040">
<path d="M96.9 60.4h1v1h-1z"/>
<path d="M96.9 62.9h1v1.1h-1z"/>
<path d="M96.9 65.4h1v1.1h-1z"/>
<path d="M96.9 68h1v1h-1z"/>
<path d="M96.9 70.5h1v1.1h-1z"/>
<path d="M96.9 73.1h1v1h-1z"/>
<path d="M96.9 75.6h1v1.1h-1z"/>
<path d="M96.9 78.1h1v1.1h-1z"/>
</g>
<circle cx="70.3" cy="79.9" r=".51" fill="#004000"/>
<circle cx="70.3" cy="79.9" r=".51" fill="none" stroke="#004000" stroke-width=".42"/>
<circle cx="111" cy="118" r=".51" fill="#004000"/>
<circle cx="111" cy="118" r=".51" fill="none" stroke="#004000" stroke-width=".42"/>
<circle cx="121.1" cy="118" r=".51" fill="#004000"/>
<circle cx="121.1" cy="118" r=".51" fill="none" stroke="#004000" stroke-width=".42"/>
<circle cx="144" cy="39.3" r=".51" fill="#004000"/>
<circle cx="144" cy="39.3" r=".51" fill="none" stroke="#004000" stroke-width=".42"/>
<path d="M24.6 245h94v25.4h-94z" fill="#fff"/>
<path d="M24.6 245h94v25.4h-94zM95.7 245v25.4" fill="none" stroke="#000080" stroke-width=".47"/>
<path d="M23.6 245h2M24.1 244.5h1v1h-1zM24.6 244v2" fill="none" stroke="#000040" stroke-width=".21"/>
<g font-size="3.6" fill="#000080">
<text x="41.6" y="249.8">PMD_proj.pdsprj</text>
<text x="41.6" y="255.6">Interfete</text>
<text x="97.8" y="256.4">20.12.2022</text>
</g>
<g font-size="3.1">
<text x="171.7" y="46">U24</text>
<text x="225.1" y="46">C2</text>
<text x="240.7" y="53.6">U23</text>
<text x="80.3" y="58.7">U13</text>
<text x="113.3" y="63.3">S1</text>
<text x="250.5" y="76.5">C4</text>
<text x="260.6" y="74">C5</text>
<text x="113.3" y="78.5">S2</text>
<text x="225.1" y="89.2">C3</text>
<text x="47.3" y="109.5">U18</text>
<text x="169.2" y="109.5">U26</text>
<text x="70.1" y="140">U28</text>
</g>
<g font-size="2.5" fill="#000080">
<text x="33.5" y="260.5">C:\Users\lenovo\Documents\PMD_proj.pdsprj</text>
<text x="78" y="265.6">@REV</text>
<text x="97.6" y="264.1">2</text>
<text x="102.2" y="264.1">of</text>
<text x="107.8" y="264.1">4</text>
</g>
<g font-size="2.1">
<text x="146.5" y="38.7">CLK</text>
<text x="153.1" y="50.2">D[0..7]</text>
<text x="167.1" y="51.6">21</text>
<text x="173.2" y="52.7">RESET</text>
<text x="173.2" y="50.2">D[0..7]</text>
<text x="187.1" y="50.2">TxD</text>
<text x="194.8" y="49.1">19</text>
<text x="58" y="57.8">A[0..19]</text>
<text x="65.3" y="59">A1</text>
<text x="138.9" y="59">/WR</text>
<text x="167.1" y="56.7">12</text>
<text x="167.1" y="59.2">10</text>
<text x="167.1" y="54.1">20</text>
<text x="173.2" y="57.8">C/D</text>
<text x="173.2" y="55.3">CLK</text>
<text x="181.4" y="57.8">TxEMPTY</text>
<text x="184.2" y="55.3">TxRDY</text>
<text x="194.8" y="59.2">9</text>
<text x="194.8" y="56.7">18</text>
<text x="194.8" y="54.1">15</text>
<text x="218.4" y="54.1">1</text>
<text x="225.1" y="54.1">1uF</text>
<text x="233.6" y="54.1">3</text>
<text x="65.3" y="61.6">A11</text>
<text x="65.3" y="64.1">A10</text>
<text x="76.8" y="61.8">1</text>
<text x="76.8" y="64.3">2</text>
<text x="81.8" y="62.9">A</text>
<text x="81.8" y="65.4">B</text>
<text x="91.9" y="62.9">Y0</text>
<text x="91.9" y="65.4">Y1</text>
<text x="98.3" y="61.8">15</text>
<text x="98.3" y="64.3">14</text>
<text x="108.4" y="64.1">S1</text>
<text x="144" y="64.1">/RD</text>
<text x="167.1" y="61.8">13</text>
<text x="173.2" y="60.4">WR</text>
<text x="173.2" y="62.9">RD</text>
<text x="186.9" y="65.4">RxD</text>
<text x="187.1" y="60.4">TxC</text>
<text x="194.8" y="64.3">3</text>
<text x="210.3" y="64.3">11</text>
<text x="216.4" y="65.4">T1IN</text>
<text x="218.3" y="60.3">C1+</text>
<text x="232.4" y="65.4">T1OUT</text>
<text x="233.8" y="60.3">C1-</text>
<text x="243.1" y="64.3">14</text>
<text x="65.3" y="66.6">A4</text>
<text x="76.8" y="66.8">3</text>
<text x="81.8" y="68">C</text>
<text x="91.9" y="68">Y2</text>
<text x="91.9" y="70.5">Y3</text>
<text x="98.3" y="66.8">13</text>
<text x="98.3" y="69.4">12</text>
<text x="98.3" y="71.9">11</text>
<text x="108.2" y="69.4">S2</text>
<text x="167.1" y="66.8">11</text>
<text x="167.1" y="71.9">24</text>
<text x="173.2" y="68">CS</text>
<text x="184" y="70.5">RxRDY</text>
<text x="194.8" y="71.9">25</text>
<text x="194.8" y="69.4">14</text>
<text x="210.3" y="66.8">12</text>
<text x="210.3" y="69.4">10</text>
<text x="211.4" y="71.9">9</text>
<text x="216.4" y="68">R1OUT</text>
<text x="216.4" y="70.5">T2IN</text>
<text x="232.4" y="70.5">T2OUT</text>
<text x="234.5" y="68">R1IN</text>
<text x="243.1" y="69.4">7</text>
<text x="243.1" y="66.8">13</text>
<text x="243.1" y="71.9">8</text>
<text x="76.8" y="74.5">6</text>
<text x="76.8" y="77">4</text>
<text x="81.8" y="75.6">E1</text>
<text x="91.9" y="73.1">Y4</text>
<text x="91.9" y="75.6">Y5</text>
<text x="98.3" y="74.5">10</text>
<text x="98.3" y="77">9</text>
<text x="113.3" y="72.4">SW-SPDT</text>
<text x="167.1" y="77">23</text>
<text x="167.1" y="74.5">22</text>
<text x="173.2" y="73.1">DTR</text>
<text x="173.2" y="75.6">DSR</text>
<text x="186.9" y="73.1">RxC</text>
<text x="194.8" y="77">16</text>
<text x="216.4" y="73.1">R2OUT</text>
<text x="234.5" y="73.1">R2IN</text>
<text x="243.1" y="77">2</text>
<text x="76.8" y="79.5">5</text>
<text x="81.8" y="78.1">E2</text>
<text x="81.8" y="80.7">E3</text>
<text x="91.9" y="78.1">Y6</text>
<text x="91.9" y="80.7">Y7</text>
<text x="98.3" y="79.5">7</text>
<text x="108.4" y="79.3">P1</text>
<text x="167.1" y="79.5">17</text>
<text x="173.2" y="78.1">RTS</text>
<text x="173.2" y="80.7">CTS</text>
<text x="182.5" y="78.1">SYNDET</text>
<text x="235.2" y="78.1">VS+</text>
<text x="235.7" y="80.7">VS-</text>
<text x="243.1" y="79.5">6</text>
<text x="260.6" y="82.1">1uF</text>
<text x="80.3" y="84.6">74LS138</text>
<text x="108.4" y="84.4">P2</text>
<text x="113.3" y="87.7">SW-SPDT</text>
<text x="171.7" y="84.6">8251A</text>
<text x="218.3" y="85.9">C2+</text>
<text x="233.8" y="85.9">C2-</text>
<text x="250.5" y="84.6">1uF</text>
<text x="218.4" y="92">4</text>
<text x="233.6" y="92">5</text>
<text x="240.7" y="92.2">MAX232</text>
<text x="225.1" y="97.3">1uF</text>
<text x="67.8" y="112.4">M//IO</text>
<text x="155.6" y="108.6">D[0..7]</text>
<text x="161.8" y="112.4">D034</text>
<text x="170.7" y="113.7">D0</text>
<text x="189.6" y="113.7">PA0</text>
<text x="197.3" y="112.6">4</text>
<text x="113.5" y="117.4">RST</text>
<text x="161.8" y="114.9">D133</text>
<text x="161.8" y="117.4">D232</text>
<text x="161.8" y="120">D331</text>
<text x="170.7" y="116.2">D1</text>
<text x="170.7" y="118.8">D2</text>
<text x="189.6" y="116.2">PA1</text>
<text x="189.6" y="118.8">PA2</text>
<text x="197.3" y="115.1">3</text>
<text x="197.3" y="117.6">2</text>
<text x="47.3" y="122.7">OR</text>
<text x="161.8" y="125.1">D529</text>
<text x="161.8" y="122.5">D430</text>
<text x="170.7" y="121.3">D3</text>
<text x="170.7" y="123.9">D4</text>
<text x="189.6" y="121.3">PA3</text>
<text x="189.6" y="123.9">PA4</text>
<text x="197.3" y="120.2">1</text>
<text x="197.3" y="122.7">40</text>
<text x="197.3" y="125.3">39</text>
<text x="161.8" y="130.1">D727</text>
<text x="161.8" y="127.6">D628</text>
<text x="170.7" y="126.4">D5</text>
<text x="170.7" y="128.9">D6</text>
<text x="170.7" y="131.5">D7</text>
<text x="189.6" y="126.4">PA5</text>
<text x="189.6" y="128.9">PA6</text>
<text x="189.6" y="131.5">PA7</text>
<text x="197.3" y="127.8">38</text>
<text x="197.3" y="130.3">37</text>
<text x="30.1" y="136.6">A[0..19]</text>
<text x="164.5" y="138">36</text>
<text x="165.7" y="135.4">5</text>
<text x="170.7" y="136.6">RD</text>
<text x="189.6" y="136.6">PB0</text>
<text x="197.3" y="135.4">18</text>
<text x="197.3" y="138">19</text>
<text x="44.9" y="140.3">A15</text>
<text x="44.9" y="142.8">A14</text>
<text x="144.4" y="141.6">A[0..19]</text>
<text x="159.2" y="142.8">A2</text>
<text x="159.2" y="140.3">A1</text>
<text x="165.7" y="140.5">9</text>
<text x="165.7" y="143">8</text>
<text x="170.7" y="141.6">A0</text>
<text x="170.7" y="139.1">WR</text>
<text x="189.6" y="139.1">PB1</text>
<text x="189.6" y="141.6">PB2</text>
<text x="197.3" y="140.5">20</text>
<text x="197.3" y="143">21</text>
<text x="44.9" y="145.4">A13</text>
<text x="44.9" y="147.9">A12</text>
<text x="164.5" y="145.6">35</text>
<text x="170.7" y="144.2">A1</text>
<text x="170.7" y="146.7">RESET</text>
<text x="189.6" y="144.2">PB3</text>
<text x="189.6" y="146.7">PB4</text>
<text x="189.6" y="149.3">PB5</text>
<text x="197.3" y="145.6">22</text>
<text x="197.3" y="148.1">23</text>
<text x="44.9" y="153">A9</text>
<text x="44.9" y="155.5">A6</text>
<text x="165.7" y="150.7">6</text>
<text x="170.7" y="151.8">CS</text>
<text x="189.6" y="151.8">PB6</text>
<text x="189.6" y="154.3">PB7</text>
<text x="197.3" y="150.7">24</text>
<text x="197.3" y="153.2">25</text>
<text x="44.9" y="160.6">A0</text>
<text x="44.9" y="158.1">A3</text>
<text x="189.4" y="159.4">PC0</text>
<text x="189.4" y="162">PC1</text>
<text x="197.3" y="158.3">14</text>
<text x="197.3" y="160.8">15</text>
<text x="70.1" y="163.4">OR_8</text>
<text x="189.4" y="164.5">PC2</text>
<text x="189.4" y="167">PC3</text>
<text x="197.3" y="163.4">16</text>
<text x="197.3" y="165.9">17</text>
<text x="189.4" y="169.6">PC4</text>
<text x="189.4" y="172.1">PC5</text>
<text x="197.3" y="168.4">13</text>
<text x="197.3" y="171">12</text>
<text x="197.3" y="173.5">11</text>
<text x="189.4" y="174.7">PC6</text>
<text x="189.4" y="177.2">PC7</text>
<text x="197.3" y="176.1">10</text>
<text x="169.2" y="183.7">8255A</text>
</g>
<g font-size="2.1" fill="#000080">
<text x="25.9" y="249.6">FILE NAME:</text>
<text x="97.8" y="251.6">DATE:</text>
<text x="25.7" y="255.1">DESIGN TITLE:</text>
<text x="25.7" y="260.4">PATH:</text>
<text x="98" y="261">PAGE:</text>
<text x="25.9" y="265.3">BY:</text>
<text x="25.9" y="268.8">BOARD: @BOARD</text>
<text x="31.5" y="265.3">Paulescu Andrei</text>
<text x="72.9" y="265.5">REV:</text>
<text x="97.9" y="268">TIME:</text>
<text x="106.8" y="268">13:25:18</text>
</g>
</svg>
